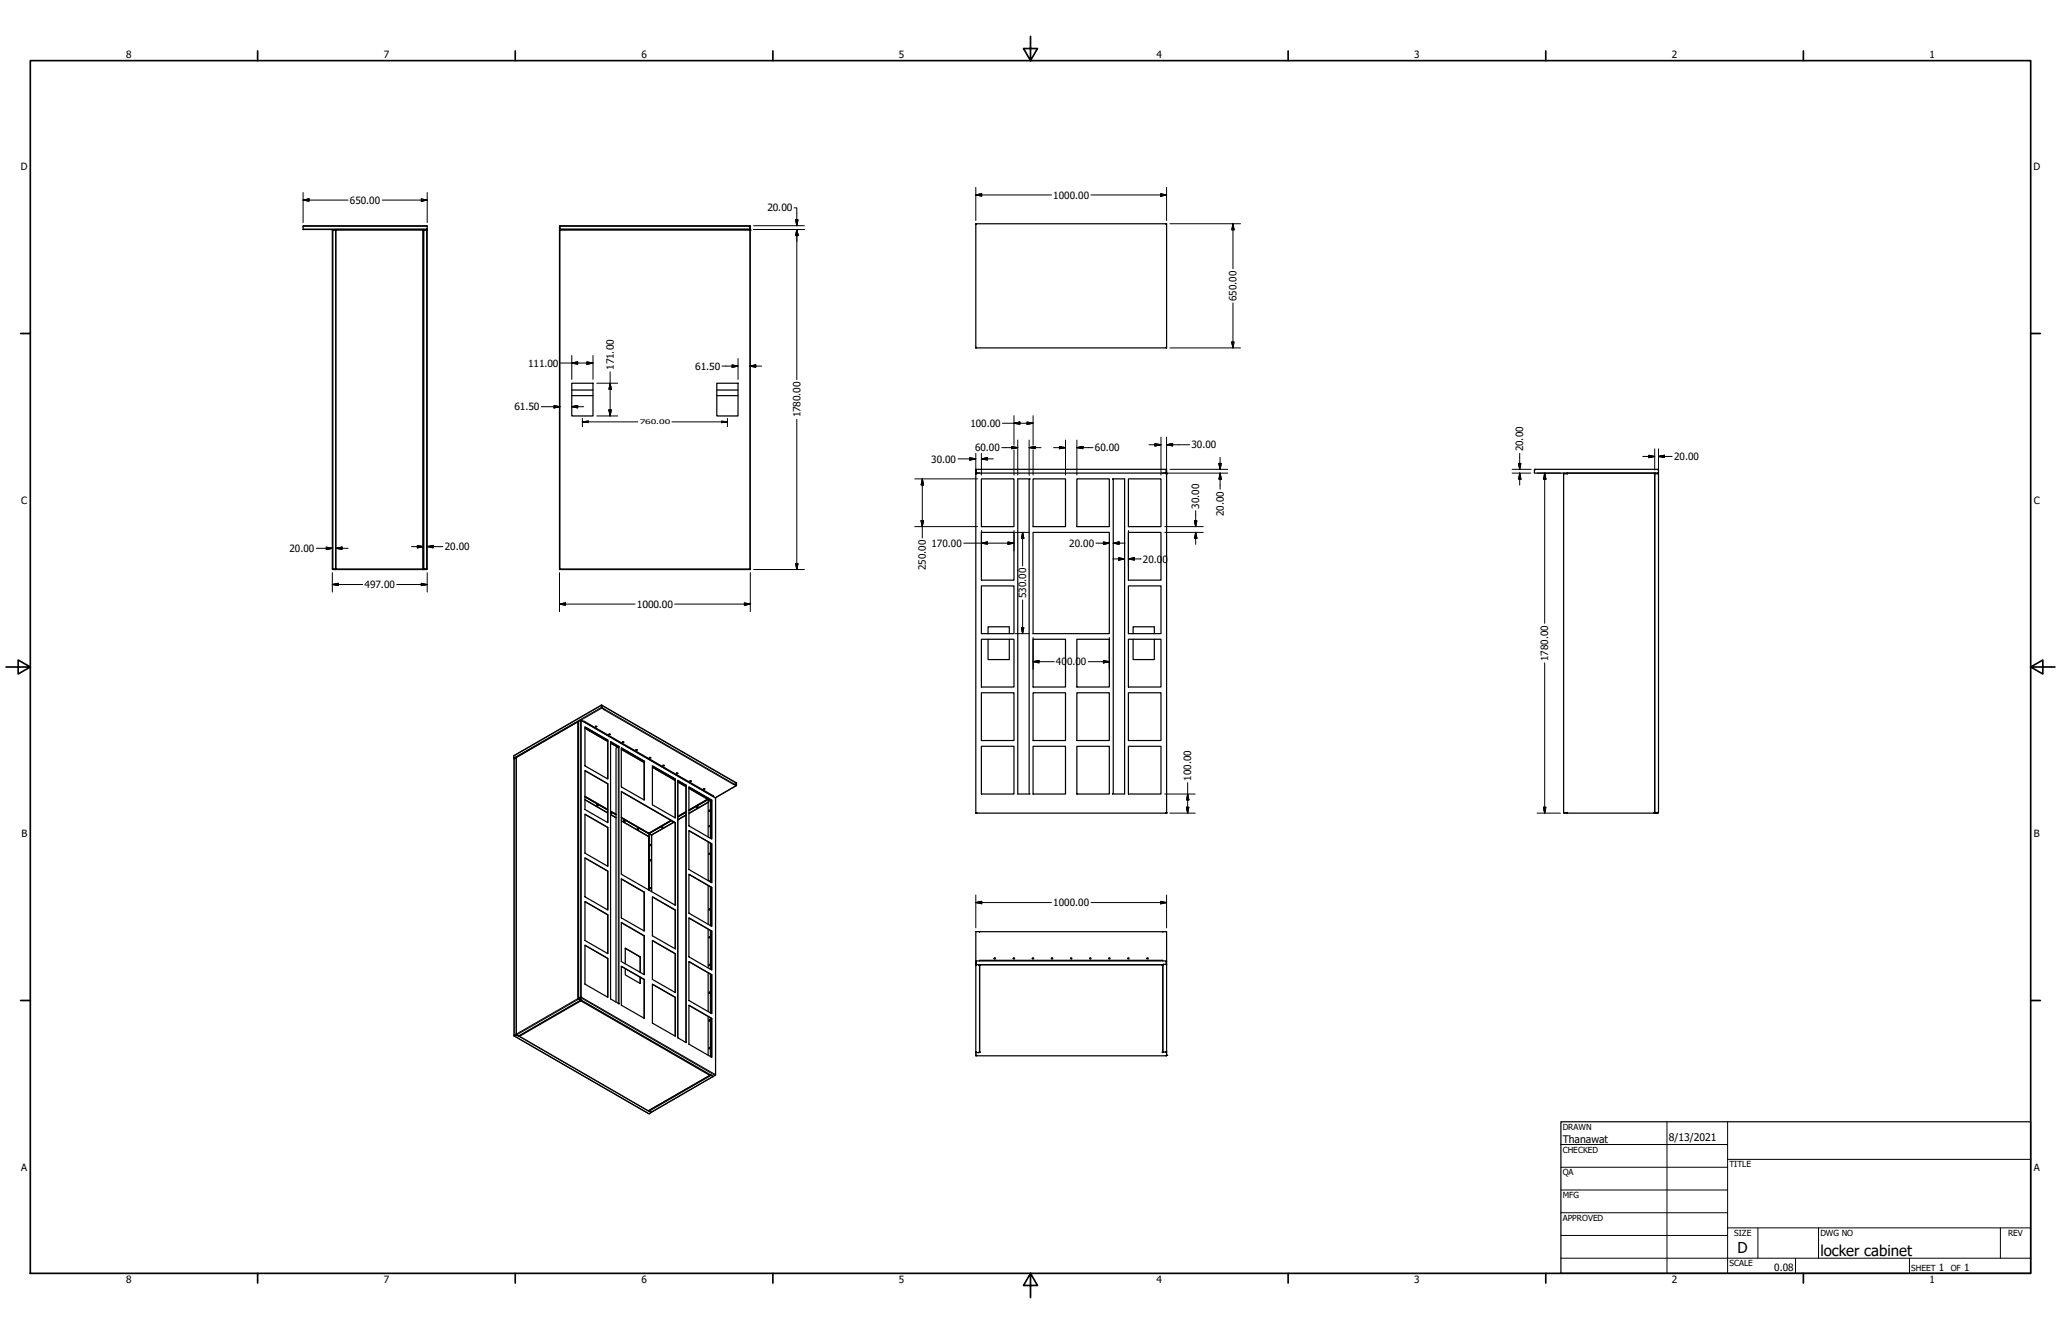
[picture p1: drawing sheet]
<svg xmlns="http://www.w3.org/2000/svg" width="864mm" height="559mm" viewBox="0 0 864 559" stroke-linecap="round" stroke-linejoin="round" font-family="sans-serif">
<!-- layer: Visible (ANSI) -->
<g fill="none" stroke="#000" stroke-width=".51">
<path d="M127 96.1h51.8M127 94.8v1.1M127.2 94.7l-.1 .1M127.2 94.6l-.2 .2M127.3 94.6l-.3 .2M139.3 96.4v141.9M139.5 96.3l-.1 .1M139.5 96.2l-.2 .2M139.5 96.1l1.1 .2M140.7 96.3l-1.4 .1M177.4 96.1l-.2 .2 .2 .1v141.9M177.4 96.4h.1"/>
<path d="M177.5 96.4l-.1 142.2M177.6 96.3l1.2 .1M177.6 96.3l-.2 .1M178.8 94.6l.2 .2M178.8 94.7l.1 .1M178.8 95.9l-.1 .2M178.9 95.9v.1M178.9 96.1l-1.3 .2M178.9 96.1h-.1M179 95.9l-.1 .2M179 94.8l-.2 1.1M234.6 96.4h.1"/>
<path d="M234.4 95.9l.2 .2M234.4 95.9v-1.1l.1 1.1M234.4 96.1l.2 .2M234.4 95.9h.1M234.5 95.9l.1 .2M234.6 96.1h.2M234.6 94.8v1.1M234.6 96.1h.1M234.6 96.1h79.6M314.2 94.8v1.3M314.3 96.4h.1M314.3 95.9l-.2 .2"/>
<path d="M314.3 94.8v1.1M314.3 95.9h.1M314.3 94.8h.1M314.4 96.4h.1M314.4 96.1v142.2M314.4 95.9l-.2 .2M408.9 94l.2-.3h79.5v.3M408.9 94v-.3v51.8M408.9 93.9l.1 .1M488.8 93.7v52M488.8 93.9l-.1 .1M488.8 93.7h.1"/>
<path d="M488.8 93.7l-.2 .3M408.9 145.5v.2M409.1 145.7l-.2-.2 .2 .2h79.5l.2-.2v.2M488.6 145.7h.2M239.6 160.5h8.9v13.7h-8.9zM239.6 165.7h8.9M239.6 163.4h8.9M300.4 160.5h8.8v13.7h-8.8zM300.4 165.7h8.8M300.4 163.4h8.8M408.9 196.8l.2 1.4M408.9 196.8h.1"/>
<path d="M408.9 196.8l.2 1.3 1.4 .1h76.7M408.9 198.4h.1M409.1 198.2l-.2 142.2M409.1 198.2l-.2 .2M409.1 198.2l-.2 .1M409.1 198.2h1.4M409.1 196.7l-.1 .1M409.1 196.6l-.2 .2M487.2 198.2l1.6 .1M488.6 196.6l.2 .2M488.6 196.7l.1 .1M488.6 198.4h.1"/>
<path d="M488.6 198.3v.1M488.6 196.8v-.2h-79.5l-.1 1.8M488.6 196.8v1.3l-1.4 .1M488.6 198.4h.2M488.6 198.2l.2 .2M488.7 198l-.1 .1M488.8 196.8v1.2M488.8 198l-.2 .2M488.8 198.4v142M642.9 196.8v1.4h12.5M643.2 196.6l-.3 .2M643.2 196.6h51.5l.2 .2"/>
<path d="M643.2 196.7l-.1 .1M643.2 196.6l-.2 .2M655.4 198.4l-.1 .1M655.4 198.2l-.2 .3M655.4 198.4h1.3M655.4 198.2l1.4 .2M655.4 198.4h-.2v142M655.4 198.2h39.3M656.7 198.3h.1M656.7 198.3l-.2-.1 .3 .2M656.8 198.3v.1M693.1 198.4h.3v142l-.3 .2h.3"/>
<path d="M693.1 198.3l.3-.1-.3 .2M693.2 198.3l-.1 .1M693.4 198.4h1.3M693.4 198.4v142.2M693.6 198.3l-.1 .1M693.6 198.3l-.2 .1M694.7 198.4h.2v142h-1.5M694.7 196.6l.2 .2M694.7 198.4l.1 .1M694.7 196.7l.1 .1M694.7 198.2l.2 .3M694.8 198h.1"/>
<path d="M694.9 198.1l-1.3 .2M694.9 198.1l-.2 .1M694.9 198v.1M694.9 196.8v1.2l-.3 .2M411.2 200.6h13.7v20h-13.7zM426.5 200.6h5l-.3 .1v131.8l.3 .1h-5zM432.9 200.6h13.6v20h-13.6zM451.2 200.6h13.6v20h-13.6zM466.2 200.6h5v132h-5l.3-.1v-131.8zM472.8 200.6h13.7v20h-13.7zM139.3 238.3l1.3 .1M139.3 238.3l.2 .3"/>
<path d="M139.4 238.3l.1 .1M140.6 238.4h.2M140.6 238.4l-1.1 .2 1.3-.1M140.7 238.3l-.1 .1M140.7 238.4h.1M140.8 238.4h.1M177.2 238.4h.1M177.4 238.4h-.2M177.4 238.3h.1M177.4 238.3l.2 .3M177.4 238.3h1.4M177.6 238.5h.1"/>
<path d="M177.6 238.4l1.2 .2zM234.5 238.3h.1M234.4 238.3v.3M234.4 238.4h.2M234.6 238.4h.1M314.2 238.4h.1M314.2 238.4h.2M314.3 238.3l.1 .1M314.4 238.3v.3M411.2 223h13.7v20h-13.7zM432.9 223h31.9v42.4h-31.9zM472.8 223h13.7v20h-13.7z"/>
<path d="M411.2 245.4h13.7v20h-13.7zM472.8 245.4h13.7v20h-13.7zM411.2 267.8h13.7v20h-13.7zM414 267.8v8.5h8.9v-8.5M414 265.4v-2.8h8.9v2.8M432.9 267.8h13.6v20h-13.6zM451.2 267.8h13.6v20h-13.6zM472.8 267.8h13.7v20h-13.7zM474.8 267.8v8.5h8.9v-8.5M474.8 265.4v-2.8h8.9v2.8M252 296.3v-.9l.2 1M252.2 295.5v.9"/>
<path d="M253.2 297.2l-1-.6 .8 .6M411.2 290.2h13.7v20h-13.7zM432.9 290.2h13.6v20h-13.6zM451.2 290.2h13.6v20h-13.6zM472.8 290.2h13.7v20h-13.7zM215.3 317.6h.2zM215.3 316.6v1M216.2 317.3l-.7 .5M216.2 317.2l-.7 .4M216.4 317.3l-.2 .1M243.2 301.8l-.8 .5M243.2 301.8h.1"/>
<path d="M243.3 301.8h.3zM244.4 302.2l.3-.1 54.3 31.3-.3 .2 .2-.2M245.1 304.5l9.6 5.5v16.3l-9.6-5.5zM245.1 304.5l9.5 5.6v16.2M245.1 305l9.5 5.5M245.1 305.1l9.5 5.5M247.9 306.2l.2 .1M249.5 304.3h.6M253.6 309.4l.1 .2M254.7 310l-.1 .1M255.1 307.6h.6M255.2 307.5l.5 .2-.4 .1z"/>
<path d="M255.8 310.6v107.9M255.8 311.2l3 1.7M255.8 311.3l3 1.7M259.1 312.8l-1 .6v106.3M259.2 312.7l.1 .1M260.3 313.2l9.7 5.6v16.4l-9.7-5.6zM260.3 313.4l9.6 5.5v16.2M260.3 313.8l9.6 5.5M260.3 313.9l9.6 5.5M260.8 310.8h.6M264.9 316l.1 .1M266.4 314.1h.6"/>
<path d="M270 318.8l-.1 .1M272.1 317.4h.6zM272.2 317.4h.5M411.2 312.6h13.7v20h-13.7zM432.9 312.6h13.6v20h-13.6zM451.2 312.6h13.6v20h-13.6zM472.8 312.6h13.7v20h-13.7zM245.1 322.8l9.6 5.5v16.3l-9.6-5.5zM245.1 322.8l9.5 5.6v16.2M245.1 335l9.5 5.6M245.1 333.6l9.5 5.6M245.1 333.6l9.5 5.4"/>
<path d="M250.1 337.1l.4 .5M250.1 337.1l.4 .1v.4zM254.7 328.3l-.1 .1M260.3 331.5l22.7 13.1v34.6l-22.7-13zM260.3 331.7l22.6 13v34.5M273.4 320.8l9.6 5.5v16.3l-9.6-5.5zM273.4 320.9l9.5 5.5v16.2M273.4 321.3l9.5 5.5M273.4 321.4l9.5 5.6M276.2 322.5l.2 .1M277.8 320.6h.5M281.9 325.8l.2 .1"/>
<path d="M283 326.3l-.1 .1M283.5 323.9h.5M283.5 323.8l.5 .2-.5 .1zM284 327.5l3.4 1.9M284 327.6l3.4 2M287.4 329v107.7M287.4 340l-3.4 1.9M287.5 328.9v107.9M288.7 329.6l9.6 5.6v16.3l-9.6-5.6zM288.7 329.7l9.5 5.5v16.2M288.7 330.1l9.1 5.3M288.7 330.3l8.9 5.2"/>
<path d="M289.1 327.2h.6M292.2 337.8l.2 .2-.3 .3zM292.4 337.8l-.3 .5M293.2 332.3l.2 .1M294.8 330.5h.5M294.8 330.4l.5 .1zM296.5 334.8l-7.8 4.5M296.5 334.8l-7.8 4.6M296.7 336l-8 4.7M296.7 336v.1M296.7 336.1v14.5M296.7 336.1l-8 4.7"/>
<path d="M297.2 335.2l-.5 .8M297.2 335.2l-.5 .9M297.5 339.4l-.3 .5M298.3 335.2h-.1M299.7 334.1l.1 .3M307.5 328.4l-.2 .2 1.1 .5-.9-.6M308.4 328v.9M308.4 328l.2 1M308.5 328v.9M245.1 359.3l9.6 5.6v16.3l-9.6-5.5zM245.1 341.1l9.6 5.5v16.3l-9.6-5.5zM245.1 341.1l9.5 5.5v16.2"/>
<path d="M245.1 359.4l9.5 5.5v16.2M254.7 346.6h-.1M255.8 340.4l.4 .5M255.8 340.3l.4 .6-.4-.2M255.8 341.2l2.3 1.3M255.8 341.2l2.3 1.4M258.1 341.1l-2.3-1.2 2.3 1.3M260.3 342.5l11.5 6.7M260.3 343.8l11.5 6.6M261.4 343.6l.4 .6M261.5 343.5l.4 .7-.3-.1zM267.1 346.9l.4 .6"/>
<path d="M271.7 350.4h.1M271.8 350.5v22.3M271.8 349.2h.1M271.9 349v.2M272 349.3l1 .5M272 350.4l-.2 22.3M272 350.3l-.2 .1M272.1 349.2h.1M272.1 349.1v.1M272.1 349.2l.9 .5M272.3 353.9l.3-.1-.2 .5zM272.6 353.8l-.2 .5"/>
<path d="M272.9 349.7v.1M273 349.8h.1M273 349.8v23.6M273 349.8v23.7M273 349.7l.1 .1M277.7 346.3l-.3 .4M281.1 343.7l-9.2 5.3M281.2 343.7l-9.3 5.4M281.8 344l.1 .1M282.3 344.4l-9.3 5.3M282.4 344.4l-9.3 5.4M283 344.6l-.1 .1"/>
<path d="M287.4 341.4l-3.4 1.9M287.4 341.5l-3.4 2M287.4 340.1l-3.4 2M288.7 347.9l9.6 5.5v16.4l-9.6-5.6zM288.7 348l9.5 5.5v16.2M296.7 352.7v16.2M297.5 345.8l-.3 .5M297.5 357.4l-.3 .5M297.7 351.2l.1-15.7v15.7M297.7 353.2v16.2M297.8 353.3v16.2M298.3 353.4l-.1 .1"/>
<path d="M408.9 340.4l.2 .1M408.9 340.5l.2 .1M408.9 340.4h.1M408.9 340.4l.2 .2M409 340.4h-.1M409 340.4l.1 .1M409.1 340.4v.1M409.1 340.6h79.5M488.6 340.4v.2M488.6 340.4h.2M488.7 340.4l-.1 .1M488.7 340.4h.1"/>
<path d="M488.8 340.4h.1M488.8 340.4l-.2 .2M488.8 340.5l-.2 .1M655.2 340.4h1.3M655.2 340.4l.2 .2M655.3 340.4l.1 .1M655.4 340.6h1.1M656.5 340.5l-1.1 .1M656.5 340.6h36.6M656.7 340.4h-.2M656.7 340.6h-.2M656.8 340.4l-.1 .1"/>
<path d="M656.8 340.4l-.3 .1M656.8 340.4v.2M693.2 340.5h.2M693.3 340.5h.1M693.4 340.3v.1M693.4 340.4l.2 .2M693.4 340.6h-.1M693.5 340.4l.1 .1M693.5 340.4v.1M693.6 340.5l1.1 .1zM694.8 340.4l-.1 .1M694.9 340.4l-.2 .2"/>
<path d="M245.1 377.6l9.6 5.6v16.3l-9.6-5.5zM245.1 377.7l9.5 5.5v16.2M254.7 364.9h-.1M260.3 368.1l9.7 5.6v16.3l-9.7-5.5zM260.3 368.2l9.6 5.6v16.2M270 373.7l-.1 .1M272.6 360.2l-.2 .5M272.6 371.8l-.2 .5M273.4 375.7l9.6 5.5v16.3l-9.6-5.5zM273.4 375.7l9.5 5.6v16.2M288.7 366.2l9.6 5.5v16.3l-9.6-5.5zM288.7 366.3l9.5 5.5v16.2"/>
<path d="M296.7 371v16.2M297.2 369.1l.2-.1 .1 .3M297.5 369.1l-.2 .1M297.7 371.5v16.2M297.8 371.5v16.3M298.3 371.7l-.1 .1M245.1 395.9l9.6 5.5v16.4l-9.6-5.6zM245.1 396l9.5 5.5v16.2M254.7 383.2h-.1M260.3 386.4l9.7 5.6v16.3l-9.7-5.5zM260.3 386.5l9.6 5.5v16.2M262 397.2v6.5"/>
<path d="M262 397.3l6.2 3.6M262 397.2l6.3 3.6M270 392h-.1M273.4 394l9.6 5.5v16.3l-9.6-5.5zM273.4 394l9.5 5.5v16.3M283 381.2l-.1 .1M283 399.5h-.1M288.7 384.5l9.6 5.5v16.3l-9.6-5.5zM288.7 384.6l9.5 5.5v16.2M296.7 389.3v16.1M297.5 392.3l-.3 .5M297.5 380.7l-.3 .5"/>
<path d="M297.7 389.8v16.2M297.8 389.8v16.3M298.3 390l-.1 .1M410.5 390.5v-.2h-1.6v14.1M410.5 390.3h76.7M487.2 390.5v-.2h1.6l-.1 13.7M242.2 418.5h.1M242.3 418.3l.1 .2M242.3 418.4l.1 .1M242.4 418.3l.1 .1M242.4 418.5l.8 .5M242.6 418.1l.1 .1"/>
<path d="M242.8 418l.1 .1M243 418v.1M243.2 417.7l-.8 .4M243.2 417.7l-.7 .5M243.2 417.7h.4M243.3 418.9h.1M243.2 418.9l-.1 .1M243.2 417.7h.1M243.3 417.7h.2M243.3 417.7v.1M243.3 418.9v.2M243.4 418l-.9 .4"/>
<path d="M243.4 417.9l-.9 .5M243.4 418h.1M243.5 417.7l-.1 .2M243.5 417.8l-.1 .1M243.5 417.7h.1M243.5 419v.1M243.6 417.7l-.2 .3M254.7 401.4l-.1 .1M260.3 404.7l9.7 5.6v16.3l-9.7-5.5zM260.3 404.8l9.6 5.5v16.2M262 405.8v2.6l6.3 3.6v-2.6M268.2 400.9v6.4"/>
<path d="M268.2 409.3v2.6M268.3 400.8v6.6M268.3 400.8l-.1 .1M270 410.3h-.1M273.4 412.2l9.6 5.6v16.3l-9.6-5.5zM273.4 412.3l9.5 5.5v16.3M283 417.8h-.1M288.7 402.8l9.6 5.5v16.3l-9.6-5.5zM288.7 402.8l9.5 5.6v16.2M296.7 407.5v16.2M297.1 404.1l.4-.2-.3 .5zM297.5 415.6l-.3 .5"/>
<path d="M297.5 404l-.3 .4M297.7 408.1v16.2M297.8 408.1v16.3M298.3 408.3l-.1 .1M408.9 403.9l.2 .2M408.9 404.4l.2 36.5M409.1 403.9l.1 .2M409.1 402.5v1.4M409.1 404.1l-.2 .3M409.1 404.1h.1M409.1 402.5h79.5v.3M409.1 404.1h78.2"/>
<path d="M409.1 402.7h-.1M409.1 404.3l-.1 .1M409.1 402.5l-.2 .3 .2 1.2M409.1 404.2l-.2 .2M410.2 404.4h.3M410.4 404.2l-.2 .1M410.4 404.2l.1 .2M410.4 404.4h.1M410.5 404.1l.2 .3M410.5 404.1v36.6l-.3 .2-1.3-.1M410.5 402.5v-.2h76.7v.2M410.7 404.2v.1"/>
<path d="M410.7 404.4h-.2v36.3l.2 .1M410.7 404.2l-.5 .2M487 404.4h.2v36.3l-.2 .1M487 404.4l.2-.3v36.3M488.6 402.7h.1M488.6 402.5l.2 .2M488.6 404.1h.1M488.6 403.9v.2M488.6 402.8v1.1M488.6 403.9h-1.1l-.5 .4M488.6 403.9l.2 36.5M488.6 403.9l.1 .1"/>
<path d="M488.8 402.8h.1M216.2 433.4l.2 .1zM216.2 433.3l-.7 .4M216.2 433.5l-.7 .4M216.4 433.6l1.1 .3M216.4 433.2l-.9 .6M216.4 433.5h.1M216.4 433.4h.1M216.5 433.4l-.1 .1M288.7 421.1l9.6 5.5v16.3l-9.6-5.5zM288.7 421.1l9.5 5.6v16.1M296.7 425.8v16.2"/>
<path d="M297.1 439l.4-.2-.2 .5zM297.1 427.4l.4-.2-.3 .5zM297.5 438.8l-.3 .5M297.5 427.2l-.3 .5M297.7 426.4v16.2M297.8 426.4v16.3M298.3 426.6l-.1 .1M297.6 450.3l.3 .2M297.9 450.5l.9 .4M298.8 450.9h.1M299.7 450.4v.1M299.8 450.3l-1 .6"/>
<path d="M299.8 450.3l-.1 .2M299.8 450.3h.1M408.9 442.1l.2 .2M408.9 442.1v.2M409 440.8l.1 .1M409 440.7h.1M409 442.1l.1 .1M409.1 440.9l-.2-.2v1.4M410.4 440.7h.1M487.2 440.4l.1 .2M487.2 440.4l.2 .2M487.2 440.4h.1"/>
<path d="M487.2 440.7h1.4M487.2 440.6l.2 .1M487.4 440.5l-.1 .1M487.5 440.5v.1M488.5 440.7l.1 .2M488.6 440.7l.1 .2M488.6 440.7v.1M488.7 440.9h.1M488.7 440.5l-.1 .1M488.7 442.1l-.1 .1M488.8 440.8l-.2 .1M488.8 440.5l-.2 .2"/>
<path d="M488.8 442.1l-.2 .2M488.8 440.4l-.2 .3M488.8 442.1l-79.7 .2M488.8 442.1v.2M488.8 440.4v1.7M272 465.1l.2 .3-.2-.2M272 465.5l.8 .4M272.7 465.9h.1M272.8 465.9l-.1 .1M272.8 466.1l-.8 .5"/>
<circle cx="249.8" cy="304.3" r=".26"/>
<circle cx="261.1" cy="310.8" r=".2"/>
<circle cx="266.8" cy="314.1" r=".23"/>
<circle cx="278.1" cy="320.6" r=".23"/>
<circle cx="289.4" cy="327.2" r=".23"/>
<circle cx="297.3" cy="339.6" r=".23"/>
<circle cx="267.3" cy="347.2" r=".3"/>
<circle cx="277.5" cy="346.4" r=".23"/>
<circle cx="297.3" cy="357.6" r=".23"/>
<circle cx="297.3" cy="346" r=".23"/>
<circle cx="272.4" cy="372" r=".21"/>
<circle cx="272.4" cy="360.4" r=".21"/>
<circle cx="297.3" cy="392.5" r=".21"/>
<circle cx="297.3" cy="380.9" r=".21"/>
<circle cx="297.2" cy="415.8" r=".22"/>
<circle cx="416.8" cy="401.5" r=".29"/>
<circle cx="424.8" cy="401.5" r=".29"/>
<circle cx="432.8" cy="401.5" r=".29"/>
<circle cx="440.8" cy="401.5" r=".29"/>
<circle cx="448.8" cy="401.5" r=".29"/>
<circle cx="456.9" cy="401.5" r=".29"/>
<circle cx="464.9" cy="401.5" r=".29"/>
<circle cx="472.9" cy="401.5" r=".29"/>
<circle cx="480.9" cy="401.5" r=".29"/>
</g>
<g fill="#000">
<circle cx="234.4" cy="96.4" r=".25"/>
<circle cx="314.4" cy="96.4" r=".25"/>
<circle cx="408.9" cy="198.4" r=".25"/>
<circle cx="409.1" cy="198.2" r=".25"/>
<circle cx="409.1" cy="198.3" r=".25"/>
<circle cx="488.6" cy="198.2" r=".25"/>
<circle cx="488.6" cy="198.3" r=".25"/>
<circle cx="488.8" cy="198.4" r=".25"/>
<circle cx="409.1" cy="340.6" r=".25"/>
<circle cx="409.1" cy="340.5" r=".25"/>
<circle cx="488.6" cy="340.6" r=".25"/>
<circle cx="488.6" cy="340.5" r=".25"/>
<circle cx="243.3" cy="418.9" r=".25"/>
<circle cx="408.9" cy="442.1" r=".25"/>
<circle cx="409" cy="442.1" r=".25"/>
<circle cx="488.7" cy="442.1" r=".25"/>
<circle cx="488.8" cy="442.1" r=".25"/>
</g>
<!-- layer: Visible Narrow (ANSI) -->
<g fill="none" stroke="#000" stroke-width=".42">
<path d="M127 95.9h51.8M127.3 94.8h51.5M139.5 96.4v141.9M140.6 96.1v.2M140.6 96.4v142.2M140.8 96.4h36.4v141.9h-36.4zM177.6 96.4v141.9M178.8 96.4v141.9M234.6 96.4h79.6v141.9h-79.6zM234.6 95.9h79.6M234.6 94.8h79.6M251.9 295.5l-36.4 21"/>
<path d="M252.2 295.5l56.2 32.5M252.2 296.4l-36.7 21M252.2 296.5l56.2 32.4M252.2 296.6l-8.8 5.1M252.2 296.5v.1M253 297.2l54.3 31.4M215.5 317.8v116M216.2 317.4l.1 115.9M216.4 317.3l25.7-14.8v115.8l-25.7 14.8zM242.4 302.3l-.1 .1M242.4 302.3l.1 115.9M243.2 301.8v115.9"/>
<path d="M243.6 301.8l56.2 32.5v115.9l-56.2-32.5zM259.1 312.8v107.5M259.4 312.8v107.6M245.1 333.8l9.5 5.5M284 327l-.1 107.6M296.7 334.9l-8 4.7M297.7 335.4v15.8M298.1 335.1v16.2M308.4 329h.2M308.4 329.1l-8.7 5M308.4 329v.1M255.8 340l2.3 1.4"/>
<path d="M260.3 342.6l11.7 6.8M271.7 350.4l.1 .1M271.8 350.5h.1M271.8 349h.1M272 349.2v23.7M273 349.8v.1M273.1 349.8h-.1M281.4 343.8l-9.3 5.4M287.4 340.3l-3.4 2M297.7 353.2v16.2M298.1 353.4v16.2M297.7 371.5v16.2"/>
<path d="M298.1 371.7v16.2M297.7 389.8v16.2M298.1 390v16.2M242.3 418.7l-25.7 14.8M242.4 418.3h.1M242.4 418.3l-.1 .1M242.6 418.3l56.2 32.6M243.1 419.1l-25.7 14.9M243.2 417.8v.2M243.2 419h.1M243.4 418l56.2 32.5M297.7 408.1v16.2"/>
<path d="M298.1 408.3v16.2M215.6 434l56.2 32.5M216.4 433.5l56.3 32.5M216.5 433.3l-.1 .1M217.7 434.1l25.7-14.8 54 31.2-25.7 14.8zM259.4 420.4h-.1M297.7 426.4v16.2M298.1 426.6v16.2M297.6 450.3h-.1M297.9 450.5l-25.7 14.9M298.6 451l-25.6 14.8M271.9 465.2l.2 .1"/>
<path d="M272 465.3h.1"/>
</g>
<g fill="none" stroke="#000" stroke-width=".51">
<path d="M127 95.9v.2M127.3 94.6h51.5M140.6 96.1l.2 .3zM140.6 96.3l.2 .1M177.4 96.1l-.2 .3M177.5 96.4h.1M178.8 96.4h.2v141.9h-.2M178.8 96.3l.1 .1M178.8 96.2l.2 .2M234.4 96.1l.2 142.5M234.6 94.8v-.2h79.6v.2M234.6 95.9v.2"/>
<path d="M234.7 94.7l-.1 .1M234.7 94.6l-.3 .2M314.2 94.6l.2 .2M314.2 94.7l.1 .1M314.4 96.1l-.2 .3M140.6 238.6h36.6M140.7 238.3l.1 .3M177.4 238.3h-.2l.2 .3M178.9 238.3l-.1 .1M179 238.3l-.2 .3M234.4 238.6h79.8M314.4 238.3v.3"/>
<path d="M252 295.4h.1M251.9 295.4l-36.6 21.2M252 296.3l.2 .1M252 295.4l.2 .1M252.2 295.4l56.2 32.6M252.2 296.4v.1M215.5 317.6l-.1 116.2M242.1 302.3l-25.8 15.1M242.3 302.4l.1 .1M242.4 302.3l-.1 .2M242.4 302.4v115.8M242.4 302.4l-.1 .1"/>
<path d="M242.4 302.3v.1M243.5 301.7l56.2 32.4M255.8 310.6l3.7 2.1M255.8 310.8l3.5 2M259.1 312.8h.3M259.3 312.8h.1M245.1 333.8l9.5 5.5M255.8 340l2.3 1.2M283.9 326.8l3.6 2.1zM284 327v107.7M296.7 334.9l-8 4.6M297.8 335.3l-.2 .2"/>
<path d="M299.8 334.4v115.8M308.4 328.9v.1M308.5 328.9l-.1 .1M308.5 329.1l-8.7 5.1M308.6 329l-.2 .1M260.3 342.6l11.7 6.6M271.8 350.5h.1M271.8 350.4v.1M271.8 349.1h.1M271.8 350.3l.2 .1M272 349.3v23.6M273 349.7v.1"/>
<path d="M281.3 343.7l-9.2 5.4M287.4 340.2l-3.4 2M242.1 418.3h.3M242.1 418.3l.2 .4M242.1 418.3l.1 .1M242.2 418.4h.1M242.2 418.4l.1 .1M242.3 418.5h.1M242.4 418.1v.2M242.4 418.2v.1M242.4 418.5h.1M242.4 418.5h-.1"/>
<path d="M242.5 418.3h.1M242.5 418.5l55.4 32M243.2 419l.2 .3M243.2 419.1l-25.7 14.9M243.3 417.8v.1M243.3 419l.1 .2M243.3 418.9l.2 .1M243.4 417.7l-.1 .1M243.4 419.2v.1M243.5 419l-.1 .2M243.5 419l-.1 .3M255.8 418.5l3.7 2-.4-.1"/>
<path d="M215.5 433.7v.2M215.5 433.9l.1 .1zM215.5 433.8v.1M215.5 434l56.5 32.6M216.4 433.1l.1 .3M216.4 433.1v.5M216.4 433.2l-.2 .1M217.6 433.9v.2M259.5 420.4l-.2 .1M284 434.6v.1M284 434.6l3.5 2.2M297.5 450.5l-25.8 14.8"/>
<path d="M297.6 450.3l-.2 .2 .2-.2M298.8 450.9h.1M298.8 451l-26 14.9M271.6 465.3h.1M272 465.2v.1"/>
</g>
<g fill="#000">
<circle cx="242.6" cy="418.3" r=".25"/>
<circle cx="243.1" cy="418.8" r=".19"/>
<circle cx="243.3" cy="418.9" r=".25"/>
<circle cx="297.6" cy="450.3" r=".25"/>
</g>
<!-- layer: Border (ANSI) -->
<g fill="none" stroke="#000" stroke-width=".7">
<path d="M431.8 15.2v10.2l-2.9-5.1h5.8l-2.9 5.1M12.7 25.4h838.2v508h-838.2zM107.9 21.3v4.1M215.9 21.3v4.1M323.8 21.3v4.1M539.8 21.3v4.1M647.7 21.3v4.1M755.6 21.3v4.1M8.6 139.7h4.1M850.9 139.7h4.1M2.5 279.4h10.2l-5.1-2.9v5.8l5.1-2.9M850.9 279.4l5.1 2.9v-5.8l-5.1 2.9h10.2"/>
<path d="M8.6 419.1h4.1M850.9 419.1h4.1M107.9 533.4v4.1M215.9 533.4v4.1M323.8 533.4v4.1M431.8 533.4l2.9 5.1h-5.8l2.9-5.1v10.2M539.8 533.4v4.1M647.7 533.4v4.1M755.6 533.4v4.1"/>
</g>
<!-- layer: Title (ANSI) -->
<g fill="none" stroke="#000" stroke-width=".42">
<path d="M654 479.4h69.9M698.5 469.9v63.5M723.9 469.9v63.5M654 488.9h69.9M654 498.5h69.9M723.9 485.6h127M654 508h69.9M654 517.5h69.9M723.9 514.3h127M736.6 514.3v12.7M762 514.3v12.7M838.2 514.3v12.7"/>
<path d="M654 527h196.9M752.3 527v6.4M800.1 527v6.4"/>
</g>
<path d="M654 469.9h196.9v63.5h-196.9z" fill="none" stroke="#000" stroke-width=".51"/>
<!-- layer: Dimension (ANSI) -->
<g fill="none" stroke="#000" stroke-width=".42">
<path d="M408.9 78.5v13.9M488.8 78.5v13.9M127 83.8l2.5-.5v1zM127 83.8h18.9M127 80.6v12.6M160.1 83.8h18.9M176.5 83.3l2.5 .5-2.5 .5zM179 80.6v12.6M315.7 96.1h21.4M315.8 94.6h21.3M332.7 87.1h1.2v7.5M333.4 92.1h1l-.5 2.5z"/>
<path d="M333.9 96.1l.5 2.6h-1zM333.9 96.1v63M408.9 81.7l2.5-.5v1zM408.9 81.7h31.7M457.1 81.7h31.7M486.3 81.2l2.5 .5-2.5 .5zM490.2 93.7h29.6M516.6 93.7l.5 2.6h-1zM516.6 93.7v18.9M516.6 126.9v18.8M234.8 152.1h13.7M239.6 152.1l2.5-.5v1z"/>
<path d="M239.6 148.9v10M245.9 151.6l2.6 .5-2.6 .5zM248.5 148.9v10M255.7 155.8v18.4M302.6 153.4h6.6M306.8 152.8l2.4 .6-2.4 .5zM309.2 150.2v8.7M314.2 153.4l2.5-.6v1.1zM314.2 153.4h5M490.2 145.7h29.6M516.1 143.3h1l-.5 2.4zM226.8 170.4h7.8"/>
<path d="M232.2 169.9l2.4 .5-2.4 .5zM239.6 170.4l2.5-.5v1zM239.6 170.4h5M244 176.7l2.5-.3v.6zM244 176.7h23.3M244 175.3v3.5M250.1 174.2h8.7M250.1 160.5h8.7M255.1 171.7h1.1l-.5 2.5zM255.7 160.5l.5 2.6h-1.1zM281.6 176.7h23.2M302.3 176.4l2.5 .3-2.5 .3z"/>
<path d="M304.8 175.3v3.5M333.9 175.6v63M420.1 177.3h12.8M424.9 177.3l2.5-.5v.9zM424.9 174.1v12.4M430.3 176.8l2.6 .5-2.6 .4zM432.9 174.1v12.4M401.4 192.2h7.5M406.3 191.7l2.6 .5-2.6 .5zM408.9 189.9v6.9M411.2 192.2l2.6-.5v1zM411.2 189.9v9.1"/>
<path d="M411.2 192.2h5M419.7 187.5h6.8M423.9 187l2.6 .5-2.6 .5zM424.9 188.5v10.5M426.5 184.3v14.7M431.2 187.5l2.6-.5v1zM431.2 187.5h5M431.2 184.3v14.8M432.9 188.5v10.5M441.5 187.5h5M443.9 187l2.6 .5-2.6 .5zM446.5 184.3v14.7"/>
<path d="M451.2 187.5l2.6-.5v1zM451.2 187.5h6.8M451.2 184.3v14.7M481.5 186.3h5M483.9 185.8l2.6 .5-2.6 .5zM486.5 183.1v15.9M488.8 186.3l2.6-.5v1zM488.8 183.1v13.7M488.8 186.3h9.7M488.8 198.2h25.6M490.2 196.6h24.2M510.7 194.1h1l-.5 2.5z"/>
<path d="M511.2 198.2l.5 2.5h-1zM511.2 191.6v5M511.2 198.2v6.7M633.6 198.2h7.7M633.6 196.6h8M636.3 194.1h1l-.5 2.5zM636.8 198.2l.5 2.5h-1zM636.8 189.9v6.7M636.8 198.2v5M644.1 198.2h9.8M647.3 198.2l.5 2.5h-1.1zM647.3 198.2v62.9"/>
<path d="M688.3 191.2h5.1M690.9 190.7l2.5 .5-2.5 .5zM693.4 188v8.9M694.9 191.2l2.5-.5v1zM694.9 191.2h5.8M694.9 188v8.8M383.3 200.6h26.3M386 218.1h1l-.5 2.5zM386.5 200.6l.5 2.5h-1zM386.5 200.6v24.8M500.5 218.1h1l-.5 2.5zM501 213.9v6.7"/>
<path d="M132.5 229.7h6.8M136.7 229.2l2.6 .5-2.6 .5zM139.3 239.9v8.1M140.8 229.7l2.5-.5v1zM140.8 229.7h5.1M172.4 229h5M174.9 228.5l2.5 .5-2.5 .5zM179 229l2.5-.5v1zM179 229h6.5M179 239.9v8.1M234.4 239.9v16.3M314.4 239.9v16.3"/>
<path d="M315.8 238.6h21.3M333.4 236.1h1l-.5 2.5zM383.3 220.6h26.3M403.9 227.5h21M411.2 227.5l2.6-.5v1zM411.2 222.2v8.5M422.3 227l2.6 .5-2.6 .5zM424.9 222.2v8.5M425.3 223h5.9M428.5 223l.5 2.5h-1zM428.5 223v14M459.2 227.5h5.6"/>
<path d="M462.3 227l2.5 .5-2.5 .5zM466.3 234.1h4.9M466.5 227.5l2.4-.5v1zM466.5 227.5h4.9M468.8 233.6l2.4 .5-2.4 .5zM472.8 234.1l2.6-.5v1zM472.8 234.1h5.4M472.8 222.2v15.1M488.1 220.6h16.1M488.1 223h16.1M501 223l.5 2.5h-1zM501 223v5"/>
<path d="M139.3 244.9l2.4-.6v1zM139.3 244.9h12.7M166.2 244.9h12.8M176.5 244.3l2.5 .6-2.5 .4zM234.4 253l2.5-.5v1.1zM234.4 253h31.7M282.7 253h31.7M311.9 252.5l2.5 .5-2.5 .6zM428.5 251.3v14.1M425.3 265.4h5.9M428 262.9h1l-.5 2.5zM432.9 277.2l2.5-.5v1z"/>
<path d="M432.9 267v13.4M432.9 277.2h8.8M456 277.2h8.8M462.3 276.7l2.5 .5-2.5 .5zM464.8 267v13.4M647.3 277.7v62.9M488.1 332.6h12.7M497.1 338.1h1.1l-.6 2.5zM497.6 332.6l.6 2.5h-1.1zM497.6 327.9v12.7M646.7 338.1h1.1l-.5 2.5zM490.2 340.6h10.6"/>
<path d="M644.1 340.6h9.8M408.9 378.1l2.5-.5v1zM408.9 378.1h31.7M408.9 374.9v13.8M457.1 378.1h31.7M486.3 377.6l2.5 .5-2.5 .5zM488.8 374.9v13.8"/>
</g>
<g fill="#000" stroke="#000" stroke-width=".42">
<path d="M127 83.8l2.5-.5zM127 83.8l2.5-.5v1zM176.5 84.3l2.5-.5zM176.5 83.3l2.5 .5-2.5 .5zM333.4 92.1l.5 2.5zM333.4 92.1h1l-.5 2.5zM333.9 96.1l.5 2.6zM333.9 96.1l.5 2.6h-1zM408.9 81.7l2.5-.5zM408.9 81.7l2.5-.5v1zM486.3 82.2l2.5-.5zM486.3 81.2l2.5 .5-2.5 .5z"/>
<path d="M516.6 93.7l.5 2.6zM516.6 93.7l.5 2.6h-1zM239.6 152.1l2.5-.5zM239.6 152.1l2.5-.5v1zM245.9 152.6l2.6-.5zM245.9 151.6l2.6 .5-2.6 .5zM306.8 153.9l2.4-.5zM306.8 152.8l2.4 .6-2.4 .5zM314.2 153.4l2.5-.6zM314.2 153.4l2.5-.6v1.1zM516.1 143.3l.5 2.4zM516.1 143.3h1l-.5 2.4z"/>
<path d="M232.2 170.9l2.4-.5zM232.2 169.9l2.4 .5-2.4 .5zM239.6 170.4l2.5-.5zM239.6 170.4l2.5-.5v1zM244 176.7l2.5-.3zM244 176.7l2.5-.3v.6zM255.1 171.7l.6 2.5zM255.1 171.7h1.1l-.5 2.5zM255.7 160.5l.5 2.6zM255.7 160.5l.5 2.6h-1.1zM302.3 177l2.5-.3zM302.3 176.4l2.5 .3-2.5 .3z"/>
<path d="M424.9 177.3l2.5-.5zM424.9 177.3l2.5-.5v.9zM430.3 177.7l2.6-.4zM430.3 176.8l2.6 .5-2.6 .4zM406.3 192.7l2.6-.5zM406.3 191.7l2.6 .5-2.6 .5zM411.2 192.2l2.6-.5zM411.2 192.2l2.6-.5v1zM423.9 188l2.6-.5zM423.9 187l2.6 .5-2.6 .5zM431.2 187.5l2.6-.5zM431.2 187.5l2.6-.5v1z"/>
<path d="M443.9 188l2.6-.5zM443.9 187l2.6 .5-2.6 .5zM451.2 187.5l2.6-.5zM451.2 187.5l2.6-.5v1zM483.9 186.8l2.6-.5zM483.9 185.8l2.6 .5-2.6 .5zM488.8 186.3l2.6-.5zM488.8 186.3l2.6-.5v1zM510.7 194.1l.5 2.5zM510.7 194.1h1l-.5 2.5zM636.3 194.1l.5 2.5zM636.3 194.1h1l-.5 2.5z"/>
<path d="M690.9 191.7l2.5-.5zM690.9 190.7l2.5 .5-2.5 .5zM694.9 191.2l2.5-.5zM694.9 191.2l2.5-.5v1zM386 218.1l.5 2.5zM386 218.1h1l-.5 2.5zM386.5 200.6l.5 2.5zM386.5 200.6l.5 2.5h-1zM500.5 218.1l.5 2.5zM500.5 218.1h1l-.5 2.5zM511.2 198.2l.5 2.5zM511.2 198.2l.5 2.5h-1z"/>
<path d="M636.8 198.2l.5 2.5zM636.8 198.2l.5 2.5h-1zM647.3 198.2l.5 2.5zM647.3 198.2l.5 2.5h-1.1zM136.7 230.2l2.6-.5zM136.7 229.2l2.6 .5-2.6 .5zM140.8 229.7l2.5-.5zM140.8 229.7l2.5-.5v1zM174.9 229.5l2.5-.5zM174.9 228.5l2.5 .5-2.5 .5zM179 229l2.5-.5zM179 229l2.5-.5v1z"/>
<path d="M333.4 236.1l.5 2.5zM333.4 236.1h1l-.5 2.5zM411.2 227.5l2.6-.5zM411.2 227.5l2.6-.5v1zM422.3 228l2.6-.5zM422.3 227l2.6 .5-2.6 .5zM428.5 223l.5 2.5zM428.5 223l.5 2.5h-1zM462.3 228l2.5-.5zM462.3 227l2.5 .5-2.5 .5zM468.8 234.6l2.4-.5zM468.8 233.6l2.4 .5-2.4 .5z"/>
<path d="M466.5 227.5l2.4-.5zM466.5 227.5l2.4-.5v1zM472.8 234.1l2.6-.5zM472.8 234.1l2.6-.5v1zM501 223l.5 2.5zM501 223l.5 2.5h-1zM139.3 244.9l2.4-.6zM139.3 244.9l2.4-.6v1zM176.5 245.3l2.5-.4zM176.5 244.3l2.5 .6-2.5 .4zM234.4 253l2.5-.5zM234.4 253l2.5-.5v1.1z"/>
<path d="M311.9 253.6l2.5-.6zM311.9 252.5l2.5 .5-2.5 .6zM428 262.9l.5 2.5zM428 262.9h1l-.5 2.5zM432.9 277.2l2.5-.5zM432.9 277.2l2.5-.5v1zM462.3 277.7l2.5-.5zM462.3 276.7l2.5 .5-2.5 .5zM497.1 338.1l.5 2.5zM497.1 338.1h1.1l-.6 2.5zM497.6 332.6l.6 2.5zM497.6 332.6l.6 2.5h-1.1z"/>
<path d="M646.7 338.1l.6 2.5zM646.7 338.1h1.1l-.5 2.5zM408.9 378.1l2.5-.5zM408.9 378.1l2.5-.5v1zM486.3 378.6l2.5-.5zM486.3 377.6l2.5 .5-2.5 .5z"/>
</g>
<g font-size="6.3">
<text x="728.1" y="524.9">D</text>
<text x="762.8" y="526.2">locker cabinet</text>
</g>
<g font-size="4.4">
<text x="654.8" y="478.6">Thanawat</text>
<text x="699.3" y="478">8/13/2021</text>
</g>
<g font-size="4.2">
<text x="52.8" y="24.4">8</text>
<text x="160.8" y="24.4">7</text>
<text x="268.7" y="24.4">6</text>
<text x="376.7" y="24.4">5</text>
<text x="484.6" y="24.4">4</text>
<text x="592.6" y="24.4">3</text>
<text x="700.5" y="24.4">2</text>
<text x="808.5" y="24.4">1</text>
<text x="8.8" y="71.4">D</text>
<text x="852" y="71.4">D</text>
<text x="441.3" y="83.2">1000.00</text>
<text x="146.6" y="85.3">650.00</text>
<text x="321.6" y="88.5">20.00</text>
<text x="518.2" y="126.1" transform="rotate(-90 518.2 126.1)">650.00</text>
<text x="257.2" y="154.9" transform="rotate(-90 257.2 154.9)">171.00</text>
<text x="215.6" y="171.8">61.50</text>
<text x="335.5" y="174.9" transform="rotate(-90 335.5 174.9)">1780.00</text>
<text x="406.6" y="178.8">100.00</text>
<text x="408.6" y="189">60.00</text>
<text x="458.8" y="189">60.00</text>
<text x="499.2" y="187.8">30.00</text>
<text x="638.3" y="189.1" transform="rotate(-90 638.3 189.1)">20.00</text>
<text x="390.2" y="193.7">30.00</text>
<text x="701.5" y="192.7">20.00</text>
<text x="8.9" y="211.1">C</text>
<text x="502.5" y="213.1" transform="rotate(-90 502.5 213.1)">30.00</text>
<text x="852.2" y="211.1">C</text>
<text x="512.8" y="216.2" transform="rotate(-90 512.8 216.2)">20.00</text>
<text x="121.3" y="231.2">20.00</text>
<text x="186.4" y="230.5">20.00</text>
<text x="390.3" y="229">170.00</text>
<text x="448.1" y="229">20.00</text>
<text x="388" y="238.9" transform="rotate(-90 388 238.9)">250.00</text>
<text x="478.9" y="235.6">20.0</text>
<text x="487" y="235.6">0</text>
<text x="152.8" y="246.4">497.00</text>
<text x="430" y="250.6" transform="rotate(-90 430 250.6)">530.00</text>
<text x="266.9" y="254.5">1000.00</text>
<text x="442.5" y="278.7">40</text>
<text x="447.1" y="278.7">0.00</text>
<text x="648.8" y="276.9" transform="rotate(-90 648.8 276.9)">1780.00</text>
<text x="499.2" y="327" transform="rotate(-90 499.2 327)">100.00</text>
<text x="9" y="350.8">B</text>
<text x="852.2" y="350.8">B</text>
<text x="441.3" y="379.6">1000.00</text>
<text x="8.9" y="490.5">A</text>
<text x="852.2" y="490.5">A</text>
<text x="743.5" y="532.6">0.08</text>
<text x="812.4" y="532.6">1</text>
<text x="823" y="532.6">1</text>
<text x="52.8" y="537.5">8</text>
<text x="160.8" y="537.5">7</text>
<text x="268.7" y="537.5">6</text>
<text x="376.7" y="537.5">5</text>
<text x="484.6" y="537.5">4</text>
<text x="592.6" y="537.5">3</text>
<text x="700.5" y="537.5">2</text>
<text x="808.5" y="537.5">1</text>
</g>
<g font-size="4.1">
<text x="221.3" y="153.5">111.00</text>
<text x="291.3" y="154.8">61.50</text>
</g>
<g font-size="3.5">
<text x="654.8" y="473.2">DRAWN</text>
<text x="654.8" y="482.8">CHECKED</text>
<text x="724.7" y="488.9">TITLE</text>
<text x="654.8" y="492.3">QA</text>
<text x="654.8" y="501.8">MFG</text>
<text x="654.8" y="511.4">APPROVED</text>
<text x="726.7" y="517.7">SIZE</text>
<text x="762.8" y="517.7">DWG NO</text>
<text x="841.4" y="517.7">REV</text>
<text x="724.7" y="530.4">SCALE</text>
<text x="800.9" y="532.6">SHEET</text>
<text x="817.4" y="532.6">OF</text>
</g>
<text font-size="2.7" x="268" y="177.7">760.00</text>
</svg>
